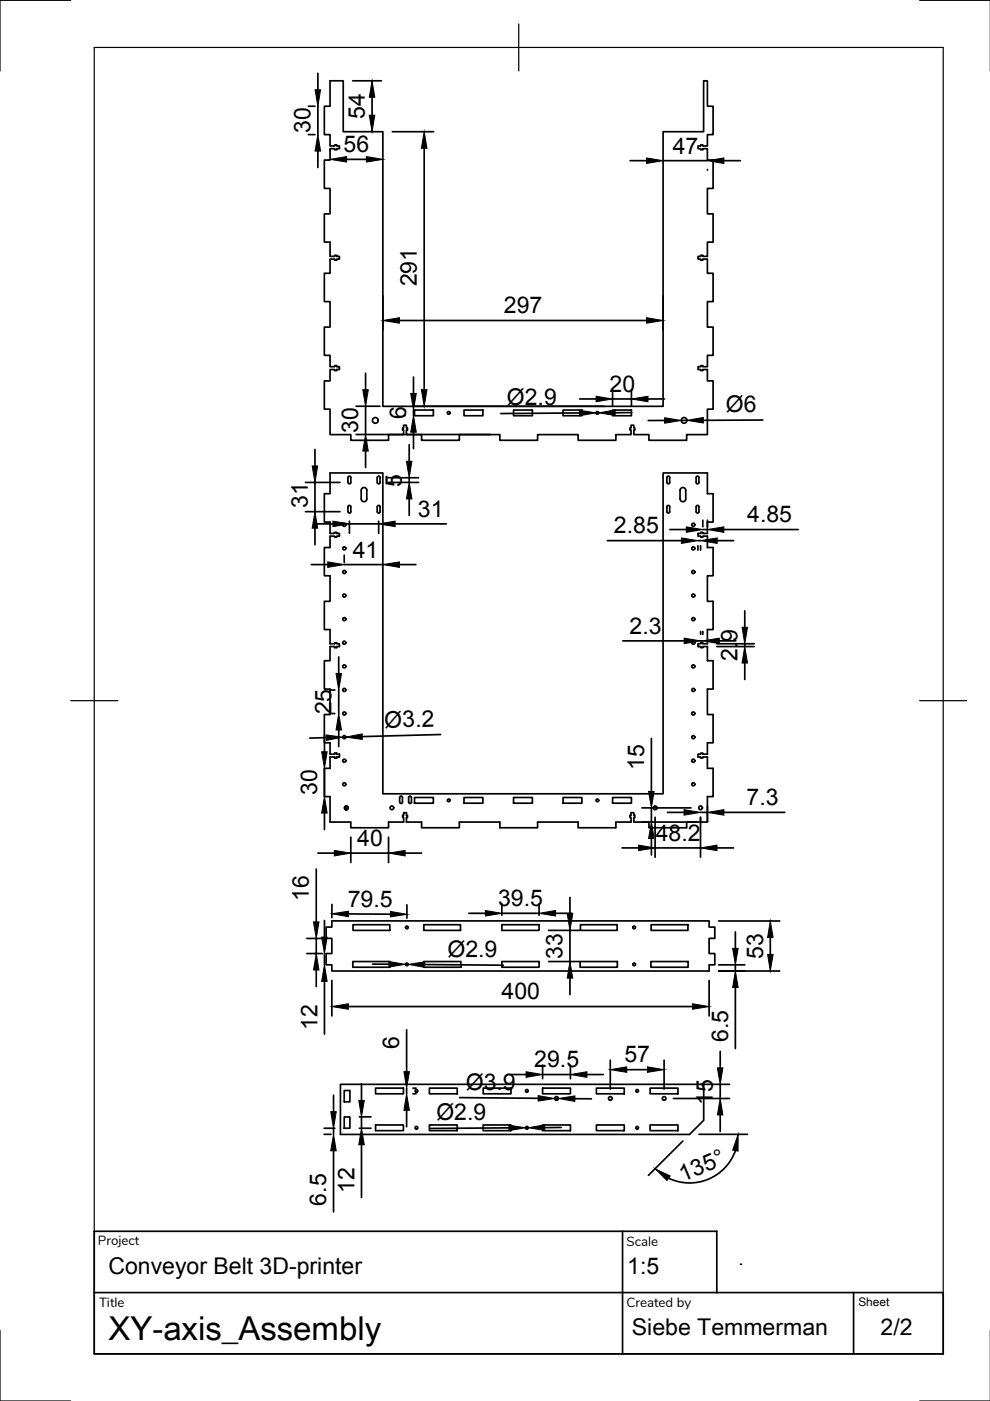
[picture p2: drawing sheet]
<svg xmlns="http://www.w3.org/2000/svg" width="210mm" height="297mm" viewBox="0 0 210 297" stroke-linecap="round" stroke-linejoin="round" font-family="sans-serif">
<!-- layer: Visible -->
<g fill="none" stroke="#000" stroke-width=".36">
<path d="M70 17.1h2.8v10.8h8.4v58.3h59.4v-58.3h8.6v-10.8h.8v5.4h1.2v6h-1.2v2.5h-1v-.3h-.4v.3h-.6v.5h.6v.3h.4v-.3h1v2.4h1.2v6h-1.2v5.4h1.2v6h-1.2v3.1h-1v-.3h-.4v.3h-.6v.5h.6v.3h.4v-.3h1v3h1.2v6.1h-1.2v5.3h1.2v6h-1.2v2.5h-1v-.3h-.4v.3h-.6v.5h.6v.3h.4v-.3h1v2.5h1.2v5.9h-1.2v5.4h-4.4v1.3h-8v-1.3h-3.2v-.9h.2v-.5h-.2v-.5h-.6v.5h-.2v.5h.2v.9h-3.2v1.3h-8v-1.3h-8.6v1.3h-8v-1.3h-8.6v1.3h-8v-1.3h-3.2v-.9h.2v-.5h-.2v-.5h-.6v.5h-.2v.5h.2v.9h-3.2v1.3h-8v-1.3h-4.4v-5.4h-1.2v-5.9h1.2v-2.5h1v.3h.4v-.3h.6v-.5h-.6v-.3h-.4v.3h-1v-2.5h-1.2v-6h1.2v-5.3h-1.2v-6.1h1.2v-3h1v.3h.4v-.3h.6v-.5h-.6v-.3h-.4v.3h-1v-3.1h-1.2v-6h1.2v-5.4h-1.2v-6h1.2v-2.4h1v.3h.4v-.3h.6v-.5h-.6v-.3h-.4v.3h-1v-2.5h-1.2v-6h1.2zM87.9 86.9h4v1.2h-4zM98.4 86.9h4v1.2h-4zM108.9 86.9h4v1.2h-4zM119.4 86.9h4v1.2h-4zM129.9 86.9h4v1.2h-4zM70 100.3h11.2v68h59.4v-68h9.4v4.4h1.2v6h-1.2v2.4h-1v-.2h-.4v.2h-.6v.6h.6v.2h.4v-.2h1v2.4h1.2v6h-1.2v5.4h1.2v6h-1.2v3h-1v-.2h-.4v.2h-.6v.6h.6v.2h.4v-.2h1v3h1.2v6h-1.2v5.4h1.2v6h-1.2v2.4h-1v-.2h-.4v.2h-.6v.6h.6v.2h.4v-.2h1v2.4h1.2v6h-1.2v5.4h-4.4v1.2h-8v-1.2h-3.2v-1h.2v-.4h-.2v-.6h-.6v.6h-.2v.4h.2v1h-3.2v1.2h-8v-1.2h-8.6v1.2h-8v-1.2h-8.6v1.2h-8v-1.2h-3.2v-1h.2v-.4h-.2v-.6h-.6v.6h-.2v.4h.2v1h-3.2v1.2h-8v-1.2h-4.4v-5.4h-1.2v-6h1.2v-2.4h1v.2h.4v-.2h.6v-.6h-.6v-.2h-.4v.2h-1v-2.4h-1.2v-6h1.2v-5.4h-1.2v-6h1.2v-3h1v.2h.4v-.2h.6v-.6h-.6v-.2h-.4v.2h-1v-3h-1.2v-6h1.2v-5.4h-1.2v-6h1.2v-2.4h1v.2h.4v-.2h.6v-.6h-.6v-.2h-.4v.2h-1v-2.4h-1.2v-6h1.2zM73.8 101.3v1M73.8 107.5v1M73.8 101.3l.3-.3 .3 .3M73.8 102.3l.3 .3 .3-.3M73.8 107.5l.3-.3 .3 .3"/>
<path d="M73.8 108.5l.3 .3 .3-.3M74.4 101.3v1M74.4 107.5v1M76.6 104a.6 .6 0 0 1 .6-.6 .6 .6 0 0 1 .6 .6M76.6 105.8a.6 .6 0 0 0 .6 .6 .6 .6 0 0 0 .6-.6M76.6 104v1.8M77.8 104v1.8M80 101.3v1M80 107.5v1M80 107.5l.3-.3 .3 .3M80 108.5l.3 .3 .3-.3M80 101.3l.3-.3 .3 .3"/>
<path d="M80 102.3l.3 .3 .3-.3M80.6 101.3v1M80.6 107.5v1M141.4 102.3l.3 .3 .3-.3M141.4 101.3l.3-.3 .3 .3M141.4 108.5l.3 .3 .3-.3M141.4 107.5l.3-.3 .3 .3M141.4 101.3v1M141.4 107.5v1M142 101.3v1M142 107.5v1M144.2 104v1.8"/>
<path d="M144.2 104a.6 .6 0 0 1 .6-.6 .6 .6 0 0 1 .6 .6M144.2 105.8a.6 .6 0 0 0 .6 .6 .6 .6 0 0 0 .6-.6M145.4 104v1.8M147.6 101.3v1M147.6 107.5v1M147.6 108.5l.3 .3 .3-.3M147.6 107.5l.3-.3 .3 .3M147.6 102.3l.3 .3 .3-.3M147.6 101.3l.3-.3 .3 .3M148.2 101.3v1M148.2 107.5v1M73.1 171.4l.2 .1"/>
<path d="M73.6 171.6h-.3l-.2-.2 .1-.3 .3-.1 .2 .2v.2l-.4 .2 .4-.1v-.4l-.3-.2-.4 .4 .3 .4M84.8 168.9l.1-.1a.29 .29 0 0 1 .3 0 .29 .29 0 0 1 .1 .3v1.1l-.4 .1-.2-.3zM86.7 168.9l.1-.1a.29 .29 0 0 1 .3 0 .29 .29 0 0 1 .1 .3v1.1l-.4 .1-.2-.3zM87.9 169.1h4v1.2h-4zM98.4 169.1h4v1.2h-4zM108.9 169.1h4v1.2h-4zM119.4 169.1h4v1.2h-4zM129.9 169.1h4v1.2h-4zM70.4 195.2h79.9v1.4h1.3v2.4h-1.3v3.2h1.3v2.4h-1.3v1.3h-79.9v-1.3h-1.2v-2.4h1.2v-3.2h-1.2v-2.4h1.2zM74.8 196.1h7.9v1.2h-7.9zM89.9 196.1h7.7v1.2h-7.7zM106.4 196.1h7.9v1.2h-7.9z"/>
<path d="M123.1 196.1h7.8v1.2h-7.8zM138 196.1h7.9v1.2h-7.9zM74.8 203.9h7.9v1.2h-7.9zM89.8 203.9h7.9v1.2h-7.9zM106.4 203.9h7.9v1.2h-7.9zM123 203.9h7.9v1.2h-7.9zM138 203.9h7.9v1.2h-7.9zM72.2 229.9h77v7.6l-3 3h-74zM73 231.2h1.2v2.4h-1.2zM73 236.8h1.2v2.4h-1.2zM79.6 238.5h5.9v1.2h-5.9zM79.6 230.7h5.9v1.2h-5.9z"/>
<path d="M91 230.7h5.9v1.2h-5.9zM91 238.5h5.9v1.2h-5.9zM102.4 230.7h5.9v1.2h-5.9zM102.4 238.5h5.9v1.2h-5.9zM115 230.7h5.9v1.2h-5.9zM115 238.5h5.9v1.2h-5.9zM126.4 238.5h6v1.2h-6zM126.4 230.7h6v1.2h-6zM137.8 230.7h5.9v1.2h-5.9zM137.8 238.5h5.9v1.2h-5.9z"/>
<circle cx="79.6" cy="89.1" r=".6"/>
<circle cx="95.1" cy="87.5" r=".29"/>
<circle cx="126.7" cy="87.5" r=".29"/>
<circle cx="145" cy="89.1" r=".6"/>
<circle cx="73" cy="116.3" r=".33"/>
<circle cx="73" cy="111.3" r=".33"/>
<circle cx="147" cy="116.3" r=".33"/>
<circle cx="147" cy="111.3" r=".33"/>
<circle cx="73" cy="136.3" r=".33"/>
<circle cx="73" cy="131.3" r=".33"/>
<circle cx="73" cy="126.3" r=".33"/>
<circle cx="73" cy="121.3" r=".33"/>
<circle cx="147" cy="126.3" r=".33"/>
<circle cx="147" cy="131.3" r=".33"/>
<circle cx="147" cy="136.3" r=".33"/>
<circle cx="147" cy="121.3" r=".33"/>
<circle cx="73" cy="141.3" r=".33"/>
<circle cx="73" cy="151.3" r=".33"/>
<circle cx="73" cy="146.3" r=".33"/>
<circle cx="73" cy="156.3" r=".33"/>
<circle cx="147" cy="141.3" r=".33"/>
<circle cx="147" cy="146.3" r=".33"/>
<circle cx="147" cy="156.3" r=".33"/>
<circle cx="147" cy="151.3" r=".33"/>
<circle cx="73" cy="161.3" r=".33"/>
<circle cx="73" cy="166.3" r=".33"/>
<circle cx="73.4" cy="171.3" r=".39"/>
<circle cx="83.1" cy="171.3" r=".39"/>
<circle cx="95.1" cy="169.7" r=".29"/>
<circle cx="126.7" cy="169.7" r=".29"/>
<circle cx="138.9" cy="171.3" r=".39"/>
<circle cx="147" cy="166.3" r=".33"/>
<circle cx="147" cy="161.3" r=".33"/>
<circle cx="148.5" cy="171.3" r=".39"/>
<circle cx="86.3" cy="196.6" r=".29"/>
<circle cx="134.5" cy="196.6" r=".29"/>
<circle cx="86.3" cy="204.5" r=".29"/>
<circle cx="134.5" cy="204.5" r=".29"/>
<circle cx="88.3" cy="239.1" r=".29"/>
<circle cx="88.3" cy="231.3" r=".29"/>
<circle cx="111.7" cy="231.3" r=".29"/>
<circle cx="111.7" cy="239.1" r=".29"/>
<circle cx="118" cy="232.9" r=".39"/>
<circle cx="129.4" cy="232.9" r=".39"/>
<circle cx="135.1" cy="239.1" r=".29"/>
<circle cx="135.1" cy="231.3" r=".29"/>
<circle cx="140.8" cy="232.9" r=".39"/>
</g>
<!-- layer: Border -->
<path d="M15 .1h-15v15M20 10.1h180v276.9h-180zM110 5.1v10M195 .1h15M15 148.6h10M195 148.6h10M0 282.1v14.9h15M195 297h15" fill="none" stroke="#000" stroke-width=".25"/>
<!-- layer: TitleBlock -->
<path d="M20 274.1h180v12.9h-180v-25.9h132v13M132 261.1v25.9M181 274.1v12.9" fill="none" stroke="#000" stroke-width=".36"/>
<circle cx="157" cy="268" r=".18" fill="#000"/>
<!-- layer: Dimensions -->
<g fill="none" stroke="#000" stroke-width=".36">
<path d="M67.4 15.5v3.5M74.8 17.1h6.1M65.4 28.5h1.4M65.4 22.5h1.4M67.4 22.5v6M67.4 32v3.5M70 31.8v.1M73.5 33.8h4.2M78.9 20.6v3.8M83.2 27.9h8.7M89.9 31.4v51.2M133.6 34.1h3.5"/>
<path d="M140.6 34.1h9.4M150 35.9v.2M153.5 34.1h3.5M77.5 79.1v3.5M81.2 62.7v7.2M84.7 68h52.4M87.7 79.9v3.5M140.6 62.7v7.2M66.8 95.3v3.5M75.5 86.1h5.1M75.5 92.1h28.5M77.5 86.1v6"/>
<path d="M77.5 95.6v3.5M85.7 86.9h.2M85.7 88.1h.2M86.8 94.3v3.5M87.7 86.9v1.2M87.7 91.6v3.5M87.9 86.1h40.2M122.9 87.6l-16.7 .1M122.9 84.6h3.5M126.3 87.5h.6M129.9 82.6v3.5M129.9 84.6h4"/>
<path d="M133.9 82.6v3.5M133.9 87.5h-3.5M137.4 84.6h3.5M140.9 89.1l-3.5 .1M145.6 89.1h-1.2M161.7 89.1h-12.6M64.8 108.5h7.3M64.8 102.3h7.3M66 119.7h3.5M66.8 102.3v6.2M66.8 112v3.5M67.1 111.1h3.5"/>
<path d="M73 117.7v1.6M73 119.7h8.2M74.1 110.5v2.6M74.1 111.1h6.2M80.3 110.5v2.6M82.3 102.3h6.5M82.3 101.3h6.5M83.8 111.1h10.8M84.7 119.7h3.5M86.8 101.3v1M86.8 105.8v3.5M128.8 114.6h15.7"/>
<path d="M142 112.3h3.5M148 115.7v.9M148 114.6h.5M148.5 115.7v.9M149 110.3v1.4M149 112.3h1M150 110.3v1.4M152.1 114.6h3.5M153.5 112.3h15.7M71.8 139.3v3.5M132.1 135.9h13M148.5 133.9v.6"/>
<path d="M148.5 135.9h.5M149 133.9v.6M152 136.5h7.9M152 137.1h7.9M152.5 135.9h3.5M157.9 129.5v3.5M157.9 136.5v.6M68.8 155.9v3.5M69.2 156.4l-3.5 .1M69.8 151.3h1.2M69.8 146.3h1.2M71.8 146.3v5"/>
<path d="M71.8 154.8v3.5M73.3 156.3h-.6M93.4 155.7l-16.6 .5M138.1 156.6v11.2M157.9 140.6v3.5M68.8 162.9v6M68.8 172.4v3.5M74.4 177.5v5.4M82.4 177.5v5.4M131.9 179.8h3.5M136.1 171.3h10.4M136.1 174.3h11.9"/>
<path d="M138.1 171.3v3M138.1 177.8v3.5M138.9 173.3v8.5M138.9 179.8h9.6M141.5 172.2h3.5M148.5 173.3v8.5M148.5 172.2h1.5M150 170.9v3.4M152 179.8h3.5M153.5 172.2h12.9M65 199h3.3M67.1 184.2v11.3"/>
<path d="M67.1 199v3.2M67.4 180.9h3.5M68.8 195.2v3.5M70.4 191.8v2.8M73.9 193.8h8.9M74.4 180.9h8M85.9 180.9h3.5M86.3 191.8v2.9M99.4 193.6h3.5M106.4 191.6v2.5M106.4 193.6h7.9M114.3 191.6v2.5"/>
<path d="M116.3 197.3h6.6M117.8 193.6h3.5M120.8 190.3v3.5M120.8 197.3v6.6M152.4 195.3h12.9M155.9 197.6v3.5M163.3 198.8v3.6M65 202.2h3.3M66.8 204.6h.4M67.1 205.7v3.5M68.8 202.2v2.4M68.8 208.1v11.2"/>
<path d="M70.4 207.9v7.5M73.9 213.4h73M79 204.4h3.5M86 204.5h.6M86.2 218.3v8.9M90 204.5l16.7 .1M116.3 203.9h6.6M120.8 207.4v3.5M150.3 207.9v7.5M152.4 204.6h5.5M152.4 205.9h12.9M155.9 204.6v1.3"/>
<path d="M155.9 209.4v12.9M68.7 239.2h2.3M70.7 232.2v3.5M70.7 239.2v1.3M76.2 236.8h2.5M76.2 239.2h2.5M76.6 229.8v3.5M76.6 236.8v2.4M86.2 230.7v1.2M86.2 235.4v3.5M87.5 230.7h.7M87.5 231.9h.7"/>
<path d="M97.4 232.7l16.7 .2M107.9 239.1l-16.7 .2M108 227.8h3.5M111.4 239.1h.6M115 225.8v2.9M115 227.8h5.9M117.6 232.9h.8M119 239l-3.5 .1M120.9 225.8v2.9M121.9 232.9l3.5 .1M124.4 227.8h3.5M129.4 224.8v6.1"/>
<path d="M132.9 226.8h4.4M140.8 224.8v6.1M142.8 232.9h11.9M148.6 229.9h6.1M152.7 222.9v3.5M152.7 229.9v3M152.7 236.4v3.5M68.7 240.5h1.5M70.7 244v12.9M76.6 242.7v11.2M144.8 241.9l-7.3 7.3M148.2 240.5h10.3"/>
<path d="M155.9 243.9a10.3 10.3 0 0 1-14.1 5.9"/>
</g>
<g fill="#000" stroke="#000" stroke-width=".21">
<path d="M66.8 19h1.2l-.6 3.5zM67.4 28.5l.6 3.5h-1.2zM70 33.8l3.5-.6v1.2zM77.7 33.2l3.5 .6-3.5 .6zM78.9 17.1l.6 3.5h-1.2zM78.3 24.4h1.2l-.6 3.5zM89.9 27.9l.6 3.5h-1.2zM137.1 33.5l3.5 .6-3.5 .6zM150 34.1l3.5-.6v1.2zM81.2 68l3.5-.6v1.1zM137.1 67.4l3.5 .6-3.5 .5zM66.2 98.8h1.2l-.6 3.5z"/>
<path d="M76.9 82.6h1.2l-.6 3.5zM77.5 92.1l.6 3.5h-1.2zM86.2 97.8h1.1l-.5 3.5zM87.1 83.4h1.2l-.6 3.5zM87.7 88.1l.6 3.5h-1.2zM89.3 82.6h1.2l-.6 3.5zM122.9 87l3.4 .5-3.4 .6zM126.4 84l3.5 .6-3.5 .6zM126.9 87.5l3.5-.6v1.2zM133.9 84.6l3.5-.6v1.2zM140.9 88.6l3.5 .5-3.5 .6zM145.6 89.1l3.5-.6v1.2z"/>
<path d="M66.8 108.5l.6 3.5h-1.2zM69.5 119.1l3.5 .6-3.5 .6zM70.6 110.5l3.5 .6-3.5 .6zM80.3 111.1l3.5-.6v1.2zM81.2 119.7l3.5-.6v1.2zM86.8 102.3l.5 3.5h-1.1zM144.5 114.1l3.5 .5-3.5 .6zM145.5 111.7l3.5 .6-3.5 .6zM148.5 114.6l3.6-.5v1.1zM150 112.3l3.5-.6v1.2zM145.1 135.3l3.4 .6-3.4 .6zM149 135.9l3.5-.6v1.2z"/>
<path d="M157.3 133h1.2l-.6 3.5zM68.2 159.4h1.2l-.6 3.5zM69.2 155.8l3.5 .5-3.5 .7zM71.8 151.3l.6 3.5h-1.2zM71.2 142.8h1.2l-.6 3.5zM73.3 156.3l3.5-.7v1.2zM157.9 137.1l.6 3.5h-1.2zM68.8 168.9l.6 3.5h-1.2zM135.4 179.2l3.5 .6-3.5 .5zM138.1 174.3l.6 3.5h-1.2zM137.5 167.8h1.2l-.6 3.5zM145 171.7l3.5 .5-3.5 .6z"/>
<path d="M148.5 179.8l3.5-.6v1.1zM150 172.2l3.5-.5v1.1zM66.5 195.5h1.1l-.5 3.5zM68.2 198.7h1.2l-.6 3.5zM70.9 180.3l3.5 .6-3.5 .6zM70.4 193.7l3.5-.5v1.2zM82.8 193.2l3.5 .7-3.5 .5zM82.4 180.9l3.5-.6v1.2zM102.9 193l3.5 .6-3.5 .6zM114.3 193.6l3.5-.6v1.2zM120.3 193.8h1.1l-.6 3.5zM163.3 195.3l.6 3.5h-1.1z"/>
<path d="M67.1 202.2l.5 3.5h-1.1zM68.8 204.6l.6 3.5h-1.2zM70.4 213.4l3.5-.6v1.2zM82.5 203.9l3.5 .6-3.5 .5zM86.6 204.5l3.4-.6v1.2zM120.8 203.9l.6 3.5h-1.1zM146.9 212.8l3.4 .6-3.4 .6zM155.3 201.1h1.2l-.6 3.5zM155.9 205.9l.6 3.5h-1.2zM162.8 202.4h1.1l-.6 3.5zM70.1 235.7h1.2l-.6 3.5zM76.1 233.3h1.1l-.6 3.5z"/>
<path d="M86.2 231.9l.6 3.5h-1.2zM85.6 227.2h1.2l-.6 3.5zM107.9 238.6l3.5 .5-3.5 .6zM111.5 227.2l3.5 .6-3.5 .6zM114.1 232.3l3.5 .6-3.5 .6zM112 239.1l3.5-.6v1.2zM118.4 232.9l3.5-.5v1.1zM120.9 227.8l3.5-.6v1.2zM129.4 226.8l3.5-.6v1.2zM137.3 226.2l3.5 .6-3.5 .6zM152.7 232.9l.6 3.5h-1.2zM152.1 226.4h1.2l-.6 3.5z"/>
<path d="M70.7 240.5l.6 3.5h-1.2zM76.6 239.2l.6 3.5h-1.1zM138.9 247.8l3.2 1.5-.7 1zM156.5 240.5v3.6l-1.2-.3z"/>
</g>
<text font-size="7" x="23" y="284">XY-axis_Assembly</text>
<g font-size="4.9">
<text x="65.8" y="28.2" transform="rotate(-90 65.8 28.2)">30</text>
<text x="77.3" y="25.2" transform="rotate(-90 77.3 25.2)">54</text>
<text x="72.9" y="32.2">56</text>
<text x="142.6" y="32.6">47</text>
<text x="88.4" y="60.7" transform="rotate(-90 88.4 60.7)">291</text>
<text x="106.8" y="66.4">297</text>
<text x="129.2" y="83">20</text>
<text x="86.1" y="88.9" transform="rotate(-90 86.1 88.9)">6</text>
<text x="107.5" y="85.9">Ø2.9</text>
<text x="153.9" y="87.3">Ø6</text>
<text x="76" y="91.8" transform="rotate(-90 76 91.8)">30</text>
<text x="65.2" y="107.7" transform="rotate(-90 65.2 107.7)">31</text>
<text x="85.2" y="103.2" transform="rotate(-90 85.2 103.2)">5</text>
<text x="88.6" y="109.5">31</text>
<text x="130.2" y="113.1">2.85</text>
<text x="158.4" y="110.7">4.85</text>
<text x="74.8" y="118.2">41</text>
<text x="133.5" y="134.3">2.3</text>
<text x="156.4" y="140.1" transform="rotate(-90 156.4 140.1)">2.9</text>
<text x="70.3" y="151.5" transform="rotate(-90 70.3 151.5)">25</text>
<text x="81.6" y="154.3" transform="rotate(-2 81.6 154.3)">Ø3.2</text>
<text x="136.6" y="163.3" transform="rotate(-90 136.6 163.3)">15</text>
<text x="67.2" y="168.6" transform="rotate(-90 67.2 168.6)">30</text>
<text x="158.3" y="170.7">7.3</text>
<text x="75.8" y="179.3">40</text>
<text x="139" y="178.2">48.2</text>
<text x="65.5" y="191" transform="rotate(-90 65.5 191)">16</text>
<text x="73.7" y="192.2">79.5</text>
<text x="105.6" y="192.1">39.5</text>
<text x="94.9" y="202.8">Ø2.9</text>
<text x="119.3" y="203.3" transform="rotate(-90 119.3 203.3)">33</text>
<text x="161.8" y="203.3" transform="rotate(-90 161.8 203.3)">53</text>
<text x="106.4" y="211.9">400</text>
<text x="67.3" y="218.3" transform="rotate(-90 67.3 218.3)">12</text>
<text x="154.4" y="221" transform="rotate(-90 154.4 221)">6.5</text>
<text x="84.7" y="222.3" transform="rotate(-90 84.7 222.3)">6</text>
<text x="113.3" y="226.3">29.5</text>
<text x="132.4" y="225.2">57</text>
<text x="98.8" y="231">Ø3.9</text>
<text x="92.5" y="237.5">Ø2.9</text>
<text x="151.2" y="234.3" transform="rotate(-90 151.2 234.3)">15</text>
<text x="144.8" y="250.6" transform="rotate(-22 144.8 250.6)">135°</text>
<text x="69.2" y="255.6" transform="rotate(-90 69.2 255.6)">6.5</text>
<text x="75.1" y="252.9" transform="rotate(-90 75.1 252.9)">12</text>
<text x="23" y="270.1">Conveyor Belt 3D-printer</text>
<text x="133" y="270.1">1:5</text>
<text x="134" y="283">Siebe Temmerman</text>
<text x="186.7" y="283">2/2</text>
</g>
<g font-size="2.8">
<text x="20.8" y="264">Project</text>
<text x="132.9" y="264.1">Scale</text>
<text x="21" y="277.1">Title</text>
<text x="132.8" y="277.1">Created by</text>
</g>
<text font-size="2.5" x="182" y="276.8">Sheet</text>
</svg>
